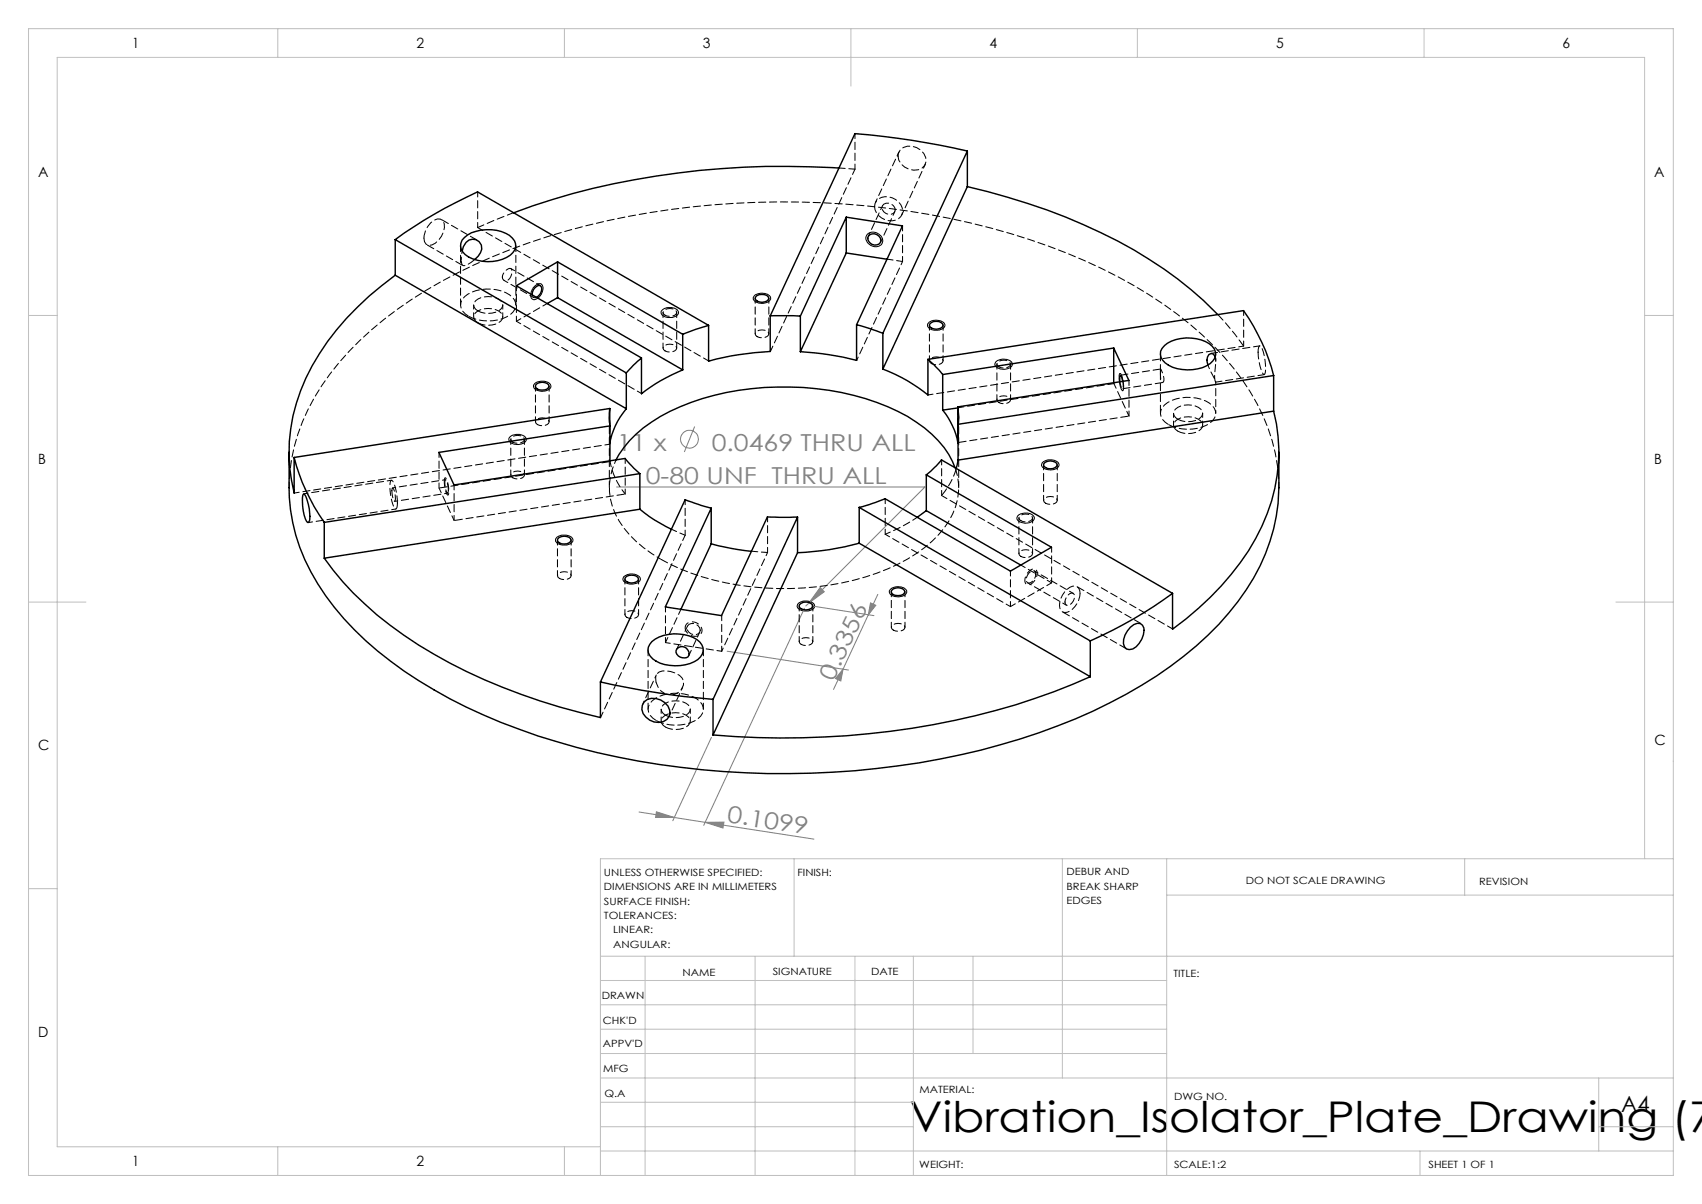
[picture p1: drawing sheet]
<svg xmlns="http://www.w3.org/2000/svg" width="297mm" height="210mm" viewBox="0 0 297 210" stroke-linecap="round" stroke-linejoin="round" font-family="sans-serif">
<g fill="none" stroke="#808080" stroke-width=".18">
<path d="M121.2 74.4l-1.8 4.4M107.6 84.9h53.8l-20.3 20.3M126.9 113.6l21.2 3.3M140.4 106.1l-17.6 37.9M141.1 105.2l-.5 .5M141.6 105.7l10.9 1.7M143.1 102.5l.7 .7-2.7 2zM147.1 116.7l-1.6 3.6M147.1 116.7l-.4 2.1-.9-.5zM151.5 107.2l-4.4 9.5M151.9 105.2l.9 .4-1.3 1.6zM153.2 103.7l-1.7 3.5"/>
<path d="M124.1 128.6l-6.7 14.5M111.5 141.6l6.2 1M114.5 141.6l3.2 1h-3.3zM117.7 142.6l5.3 .8M123 143.4h3.3l-.1 1zM123 143.4l19 3"/>
<circle cx="120.3" cy="76.6" r="1.55"/>
</g>
<g fill="none" stroke="#000" stroke-width=".18">
<path d="M93.4 49.8h.1a.73 .73 0 0 1 1-.3 .73 .73 0 0 1 .2 1 1.81 1.81 0 0 1-1.7 1.7 1.15 1.15 0 0 1-.1-1.7zM115.5 54.2a2.03 2.03 0 0 1 2.9 .1 .92 .92 0 0 1-1 1 1.59 1.59 0 0 1-2-.8zM131.7 51.5a2.05 2.05 0 0 1 2.7 .3l.1 .2a1.24 1.24 0 0 1-1.5 .9l-.8-.1a.72 .72 0 0 1-.6-1.2zM151.3 40.9a1.61 1.61 0 0 1 1.9-.2 1.61 1.61 0 0 1 .8 1.7 1.59 1.59 0 0 1-1.9 .5 1.59 1.59 0 0 1-1-1.6zM162.1 56.2a2.07 2.07 0 0 1 2.8 .3 .94 .94 0 0 1-1.1 1.1 1.47 1.47 0 0 1-1.9-.9zM89 76.2a2.09 2.09 0 0 1 2.8 .2 .84 .84 0 0 1-.9 1.1 1.7 1.7 0 0 1-2.1-.8zM93.3 66.9a2.09 2.09 0 0 1 2.8 .2 .84 .84 0 0 1-.9 1.1 1.7 1.7 0 0 1-2.1-.8zM173.8 63.1a2.05 2.05 0 0 1 2.8 .3v.1a1.11 1.11 0 0 1-1.2 .9l-1.2-.2a.7 .7 0 0 1-.4-1.1zM195.4 65.1a3.4 3.4 0 0 1 .7 2.2l-.2 .8a3.1 3.1 0 0 1-.6-2.5zM97.2 93.7a2.05 2.05 0 0 1 2.7 .3 .92 .92 0 0 1-.9 1 1.7 1.7 0 0 1-2.1-.7l.1-.3zM177.6 90a2.04 2.04 0 0 1 2.9 .2 1.05 1.05 0 0 1-1.3 1l-1-.1a.74 .74 0 0 1-.6-1.1zM181.9 80.7a2.04 2.04 0 0 1 2.9 .2 1.05 1.05 0 0 1-1.3 1l-1.1-.1a.7 .7 0 0 1-.5-1.1z"/>
<path d="M108.9 100.6a2.05 2.05 0 0 1 2.8 .2 1.1 1.1 0 0 1-1.2 1.1l-1.2-.2a.7 .7 0 0 1-.4-1.1zM139.2 105.4a2.08 2.08 0 0 1 2.9 .1 1.04 1.04 0 0 1-1.1 1.1 1.59 1.59 0 0 1-1.9-.9zM155.4 102.8a2.05 2.05 0 0 1 2.8 .2v.1a1.35 1.35 0 0 1-1.8 1 1.11 1.11 0 0 1-1.2-1z"/>
</g>
<path d="M77.5 84a3.7 3.7 0 0 0 .7 2.3 3.8 3.8 0 0 0-.5-3l-.2 .7" fill="none" stroke="#000" stroke-width=".18" stroke-dasharray="1.3 .6" stroke-dashoffset=".3" stroke-linecap="butt"/>
<path d="M119.6 109.5a1.61 1.61 0 0 0 1.1 1.4 1.61 1.61 0 0 0 1.7-.5 1.57 1.57 0 0 0-.9-1.8 1.57 1.57 0 0 0-1.8 .5l-.1 .4" fill="none" stroke="#000" stroke-width=".18" stroke-dasharray="1.3 .6" stroke-dashoffset=".2" stroke-linecap="butt"/>
<path d="M178.8 101.2a.73 .73 0 0 0 .6 .8 .73 .73 0 0 0 .8-.4 1.66 1.66 0 0 0 .5-2.3 1.78 1.78 0 0 0-1.9 1.8v.1" fill="none" stroke="#000" stroke-width=".18" stroke-dasharray="1.3 .6" stroke-dashoffset=".6" stroke-linecap="butt"/>
<g fill="none" stroke="#c0c0c0" stroke-width=".18">
<path d="M5 5h287v200h-287zM48.5 5v5M98.5 5v5M148.5 5v10M198.5 5v5M248.5 5v5M5 55h5M287 55h5M5 105h10M282 105h10M5 155h5M138.6 149.8v17"/>
<path d="M185.4 149.8v38.2M203.6 149.8v55.2M203.6 156.1h88.4M255.6 149.8v6.3M287 149.8v-139.8h-277v190h94.8M292 149.8h-187.2v55.2M104.8 166.8h187.2M104.8 179.5h98.8M104.8 175.3h98.8M104.8 171h98.8M112.6 166.8v38.2M131.8 166.8v38.2"/>
<path d="M149.2 166.8v38.2M159.4 166.8v38.2M169.8 166.8v17M104.8 183.8h98.8M104.8 196.5h54.6M104.8 192.3h54.6M104.8 188h187.2M279 196.5h13M279 188v12.8M48.5 200v5M98.5 200v5M104.8 200.8h187.2"/>
<path d="M247.8 200.8v4.2"/>
</g>
<g fill="#808080">
<path d="M143.1 102.5l.7 .7-2.7 2z"/>
<path d="M123 143.4h3.3l-.1 1zM114.5 141.6l3.2 1h-3.3z"/>
<path d="M151.9 105.2l.9 .4-1.3 1.6zM147.1 116.7l-.4 2.1-.9-.5z"/>
</g>
<g fill="none" stroke="#000" stroke-width=".25">
<path d="M146.4 29.3a141.1 141.1 0 0 0-53.4 6.6l-3.4 1.2M147.7 37.9l9.8 1.5-8 17.2M147.7 37.9l-8 17.2M147.7 37.9v6.2M168.8 32.6a101.9 101.9 0 0 1 31.8 12.7 61.9 61.9 0 0 1 11.9 9.5M168.8 26.3a133.2 133.2 0 0 0-19.6-3l-14.8 31.8M168.8 26.3v6.3M168.8 32.6l-14.7 31.8M168.8 26.3l-14.7 31.8M69 48a48 48 0 0 0-15.6 18 29.9 29.9 0 0 0-2.1 20v-6.2M69 41.8a82.7 82.7 0 0 1 14.3-8.3l40.3 23.3M69 41.8v6.2"/>
<path d="M69 48l40.3 23.3M69 41.8l40.3 23.2M80.7 43.7a1.99 1.99 0 0 1 2.3-1.9 1.66 1.66 0 0 1 .5 2.9l-.6 .6M81.1 41.4a6.9 6.9 0 0 1 7.2-.7 2.25 2.25 0 0 1 1.6 2.9 5.2 5.2 0 0 1-4.8 2 5.7 5.7 0 0 1-4.3-1.7 1.79 1.79 0 0 1 .3-2.5zM92.9 51.4a1.72 1.72 0 0 1 1.1-1.6h.3a1.44 1.44 0 0 1-.7 2.1M97.3 45.7l21.8 12.6M97.3 45.7l-7.2 4.1 21.8 12.6M97.3 51.9l-1.8 1M97.3 51.9l21.8 12.6M97.3 45.7v6.2M119.1 58.3v6.2M123.6 56.8l-4.5 1.5"/>
<path d="M132.1 51.5a1.44 1.44 0 0 1 2.1 .5 1.37 1.37 0 0 1-2.4 0zM134.4 55.1v6.2a49.9 49.9 0 0 0-10.8 1.7v-6.2M134.4 55.1h5.3M139.7 55.1v6.2M147.7 44.1l-8 17.2M147.7 44.1l7.1 1.1M149.5 56.6v6.3a50.8 50.8 0 0 0-9.8-1.6M149.5 56.6l4.6 1.5M151.8 40.9a1.25 1.25 0 0 1 1.3 .1 1.25 1.25 0 0 1 .5 1.3 1.21 1.21 0 0 1-1.5 .3 1.21 1.21 0 0 1-.6-1.4zM154.1 58.1v6.3M162.3 56.5a1.5 1.5 0 0 1 2.3 .2 1.37 1.37 0 0 1-2.4 0zM50.4 78.9a47.2 47.2 0 0 0 .7 12.2 37.6 37.6 0 0 0 10.7 18.7 77.5 77.5 0 0 0 28.8 17.4 137.6 137.6 0 0 0 54.8 7.5 128 128 0 0 0 45.3-10.7 71.7 71.7 0 0 0 22-15.1 37 37 0 0 0 10-18.8 61.9 61.9 0 0 0 .5-11.2"/>
<path d="M51.3 79.8a34.7 34.7 0 0 0 5.3 11.3M93.5 67.1a1.47 1.47 0 0 1 2.3 .3 1.41 1.41 0 0 1-2.4 0zM106.4 71.3l-.1 1.9 .1 1.1M106.4 71.3l-55.1 8.5M106.4 71.3v2.7M106.4 74.3l-29.8 4.6 2.6 5.7 29.9-4.6 1.5 1.7 1.1 .9M106.4 74.3v6.1M109.3 71.3a12.7 12.7 0 0 0-2.9 5.9M109.3 65v6.3M111.9 62.4l-2.6 2.6M111.9 62.4v6.3a29.5 29.5 0 0 1 7.2-4.2M161.9 62.7l55.1-8.5a34.7 34.7 0 0 1 5.2 11.3"/>
<path d="M161.9 62.7v6.2a28.1 28.1 0 0 0-7.8-4.5M161.9 62.7l1.1 .9 1.5 1.7M164.5 65.3v6.2M167.1 71v6.2a12.8 12.8 0 0 0-2.6-5.7M167.1 71l.2 1.5-.1 1.5M167.1 71.1l-2.6 .4M167.2 74v6.2M194.3 60.7l2.7 5.6-29.9 4.7M194.3 60.7l-29.8 4.6M194.3 60.7v6.1M195.9 66.5v-.1a.9 .9 0 0 0-.4-.9l-.1 1.1M203.2 60.3a6.9 6.9 0 0 1 8.3 .1 1.89 1.89 0 0 1-.3 3 7.2 7.2 0 0 1-7.9-.1 1.86 1.86 0 0 1-.1-3z"/>
<path d="M212 62.2l-.3-.4-.4-.1a1.35 1.35 0 0 0-.5 1.9M222.2 71.7a30.6 30.6 0 0 1-4.3 24.4 51.9 51.9 0 0 1-13.3 13.6v-6.2M222.2 65.5v6.2M222.2 71.7l-55 8.5M222.2 65.5l-55 8.5M53 86.1a6 6 0 0 1 1.1 4l-.1 .6-.3 .4a5.6 5.6 0 0 1-.9-3.7v-1zM56.6 97.4a58.7 58.7 0 0 0 19.1 16.7 104.3 104.3 0 0 0 29.1 11.1v-6.3M56.6 91.1v6.3M97.4 93.9a1.47 1.47 0 0 1 2.3 .3 1.41 1.41 0 0 1-2.4 0zM107.5 80.2a20.3 20.3 0 0 1 9.4-8.5 47.9 47.9 0 0 1 27.8-3.6 38.3 38.3 0 0 1 15.2 5.5 16.9 16.9 0 0 1 6.8 8M111.7 88.8l2.6 1.9 2.9 1.6M111.7 88.8l-55.1 8.6"/>
<path d="M111.7 82.6l-55.1 8.5M111.7 82.6v6.2M124.1 88.6l-8 17.3 9.8 1.5 8-17.2h5.3M124.1 88.6l-4.5-1.4-14.8 31.7M124.1 94.9l3.6 .8 3.4 .5M124.1 94.9l-5.3 11.4M124.1 88.6v6.3M139.2 96.4l-14.8 31.8M139.2 90.2l-14.8 31.8M139.2 90.2v6.2M149.9 94.7a47.2 47.2 0 0 1-10.7 1.7M149.9 94.7l40.4 23.3"/>
<path d="M149.9 88.5l40.4 23.3M149.9 88.5v6.2M161.6 82.8l1.8-1.6 .9-1 40.3 23.3M161.6 82.8l21.9 12.7-7.2 4.1-21.9-12.6-2.7 1-1.8 .5M161.6 89.1l-1.5 1.1M161.6 82.8v6.3M161.6 89.1l16.5 9.5M167.2 80.2l-.3 1.5M182.2 80.8a1.67 1.67 0 0 1 2.2 0l.1 .3a1.41 1.41 0 0 1-2.3 .2zM104.8 118.9a146.3 146.3 0 0 0 19.6 3.1M109.1 100.7a1.67 1.67 0 0 1 2.2 0l.1 .3a1.17 1.17 0 0 1-1.6 .6l-.7-.3zM113.8 111.9a6.9 6.9 0 0 1 8.3 .1 1.94 1.94 0 0 1-.3 3 7.3 7.3 0 0 1-7.9-.1 1.87 1.87 0 0 1-.1-3z"/>
<path d="M118.1 113.2a1.2 1.2 0 0 1 1.6-.2 1.2 1.2 0 0 1 .4 1.6 1.36 1.36 0 0 1-2.1-1.1zM139.5 105.4a1.67 1.67 0 0 1 2.2 0l.1 .3a1.17 1.17 0 0 1-1.6 .6l-.7-.3zM155.9 102.7a1.44 1.44 0 0 1 2 .5 1.41 1.41 0 0 1-2.4 0zM190.3 118a127.8 127.8 0 0 1-46.5 10.5 142.4 142.4 0 0 1-19.4-.3M190.3 111.8v6.2M197.3 109.4a1.4 1.4 0 0 1 2.1-.4 2.33 2.33 0 0 1-.2 2.5 2.75 2.75 0 0 1-2.1 1.8 1.26 1.26 0 0 1-1-1.8l.2-.7zM204.6 103.5a76.6 76.6 0 0 1-14.3 8.3M112.4 122.4a2.8 2.8 0 0 1 4.5 1.9 2.19 2.19 0 0 1-3.5 1.3 2.17 2.17 0 0 1-1-3.2zM124.4 122v6.2"/>
</g>
<path d="M134.4 61.3l14.8-31.8M195.9 66.5v1.3a1.11 1.11 0 0 1-.5-1.2M109.1 86.2a12.4 12.4 0 0 1-2.6-5.7M119.6 93.4l-2.4-1.1M160.1 90.2l-2.7 1.6-2.9 1.4M223.2 85.1a33.3 33.3 0 0 0-7.9-20.9 65.7 65.7 0 0 0-23.1-17.4 126.8 126.8 0 0 0-48.7-11.4 138.2 138.2 0 0 0-54.5 8.1 78.3 78.3 0 0 0-26.2 15.8 39.8 39.8 0 0 0-11.5 18.6 29.2 29.2 0 0 0-.8 7.2M114.5 119.1l.3 .8 .6 .7 .6 .4M118.8 106.3l-2.7 5.8M120 109.2l-1.9 4.1M120.2 114.3l1.9-4.1M176.3 105.8l7.2-4.1M104.8 125.1l14.8-31.7" fill="none" stroke="#000" stroke-width=".18" stroke-dasharray="1.3 .6" stroke-dashoffset=".3"/>
<g fill="none" stroke="#000" stroke-width=".18" stroke-dasharray="1.3 .6" stroke-dashoffset=".4">
<path d="M83.4 39.7v-6.2M149.2 29.5v-6.2M90.1 56l21.9 12.7M90.1 56v-6.2M95.5 52.9l-5.4 3.1M115.7 54.5v6.2M131.8 52v6.2M134.2 58.2v-6.2M157.5 45.6v-6.2M162.2 56.7v6.2M89.1 76.6v6.3M93.4 67.3v6.3"/>
<path d="M95.8 73.6v-6.3M118.1 60.7v-6.2M161.9 68.9l55.1-8.5M164.6 62.9v-6.2M174 63.5v6.2M176.3 69.7v-6.2M197 72.6l-2.6-5.7M197 72.6v-6.3M217 60.4v-6.3M51.3 86l55.1-8.5M76.6 85.1l2.6 5.7M76.6 85.1v-6.2"/>
<path d="M79.2 90.8v-6.2M91.5 82.9v-6.3M97.3 94.2v6.2M109.1 86.2v-6.3M119.6 93.4v-6.3M133.9 96.4v-6.3M154.5 87v6.2M154.5 93.2l21.8 12.6M164.3 86.4v-6.2M177.8 90.3v6.3M180.2 96.6v-6.3M182.1 81.1v6.2"/>
<path d="M184.5 87.3v-6.2M99.7 100.4v-6.2M109.1 101v6.2M111.4 107.2v-6.2M116.1 112.1l9.8 1.5M116.1 112.1v-6.2M125.9 113.6v-6.2M139.5 105.7v6.2M141.8 111.9v-6.2M155.5 103.2v6.2M157.9 109.4v-6.2M176.3 105.8v-6.2"/>
<path d="M183.5 101.7l-5.4-3.2M183.5 101.7v-6.3"/>
</g>
<path d="M74.5 42.7l6.3 3.6M81.8 55.2a7.4 7.4 0 0 0 7.3-.3 1.95 1.95 0 0 0-.2-3.5 7.2 7.2 0 0 0-7.8 .3 1.87 1.87 0 0 0 .1 3.1l.6 .4M83.3 41.9l-6.3-3.6M195.9 67.8l7-1.1M202.5 64.8v7.3M202.5 64.4l-7 1M203.9 74.1a7.4 7.4 0 0 0 7.3-.3 1.95 1.95 0 0 0-.2-3.5 7.2 7.2 0 0 0-7.8 .3 1.87 1.87 0 0 0 .1 3l.6 .5M217 60.4l-1.5-2.1-3-3.5M115.3 97.5a46.1 46.1 0 0 0 27.2 4.9 37.7 37.7 0 0 0 18.8-6.9 13.9 13.9 0 0 0 6-9.8 10.5 10.5 0 0 0-.6-4.1M185.4 106.7l11.2 6.5M199.1 108.8l-11.2-6.5M114.5 125.7a7.4 7.4 0 0 0 7.3-.3 1.95 1.95 0 0 0-.2-3.5 7.2 7.2 0 0 0-7.8 .3 1.87 1.87 0 0 0 .1 3.1l.6 .4" fill="none" stroke="#000" stroke-width=".18" stroke-dasharray="1.3 .6" stroke-dashoffset="-.1"/>
<g fill="none" stroke="#000" stroke-width=".18" stroke-dasharray="1.3 .6" stroke-dashoffset=".2">
<path d="M83.4 39.7l40.3 23.3M149.2 29.5l-2.8-.2M152.6 36a1.92 1.92 0 0 1 2.5-1.7 2.63 2.63 0 0 1 2.3 3 2.32 2.32 0 0 1-3.6 .7 2.47 2.47 0 0 1-1.2-2M156.2 36.6a1.27 1.27 0 0 0-.9-1.1 1.27 1.27 0 0 0-1.3 .4 1.22 1.22 0 0 0 .6 1.4 1.22 1.22 0 0 0 1.5-.4l.1-.3M156.7 27.2a2.85 2.85 0 0 0 4.2 2.1 1.89 1.89 0 0 0-.2-3.1 2.4 2.4 0 0 0-3.9 .6l-.1 .4M80.4 42.8v10.4M90 53.2v-10.4M157.5 45.6l-2.7-.4M194.4 66.9l-27.2 4.2M212.1 66.7l8.5-1.4M219.8 60.3l-8.4 1.3M133.9 96.4l-2.7-.3"/>
<path d="M164.3 86.4l40.3 23.3M113.1 113.3v10.4M122.2 109.9a1.27 1.27 0 0 0-.9-1.1 1.27 1.27 0 0 0-1.3 .4 1.22 1.22 0 0 0 .6 1.4 1.22 1.22 0 0 0 1.5-.3l.1-.4M117.4 121.2a2.05 2.05 0 0 0 1.6-2.9 3.9 3.9 0 0 0-4-1.1 1.54 1.54 0 0 0-.5 1.9M122.7 123.7v-10.4"/>
</g>
<path d="M89.6 37.1l-6.2 2.6M106.3 72.6v12.5M219.5 61.4l.2 1.6a4.8 4.8 0 0 0 .8 2.3h.2a7.7 7.7 0 0 0-.7-4.9l-.2-.1-.2 .2-.1 .9M69.4 87.7a6.8 6.8 0 0 0-1-3.9 .9 .9 0 0 0-.4 1.1 6.8 6.8 0 0 0 1 3.9 .9 .9 0 0 0 .4-1.1M167.3 85.1v-12.5" fill="none" stroke="#000" stroke-width=".18" stroke-dasharray="1.3 .6" stroke-dashoffset=".1"/>
<g fill="none" stroke="#000" stroke-width=".18" stroke-dasharray="1.3 .6">
<path d="M74 41.5l.1 .7 .3 .4a1.67 1.67 0 0 0 2.1-.7 3.6 3.6 0 0 0 1-2.9l-.2-.5a1.44 1.44 0 0 0-2.2 .4 4 4 0 0 0-1.1 2.6M83.4 54.2a3.4 3.4 0 0 0 4.2-.6 1.1 1.1 0 0 0-.6-1.4 3.4 3.4 0 0 0-4.3 .6 1.1 1.1 0 0 0 .7 1.4M83.4 56.3a3.4 3.4 0 0 0 4.2-.7 1.1 1.1 0 0 0-.6-1.4 3.4 3.4 0 0 0-4.3 .7 1.1 1.1 0 0 0 .7 1.4M106.4 77.5l.1-.3M194.4 66.9v-.1M202.5 61.7v3.1M202.5 64.9l.1 1.4 .1 .3 .2 .1a2.62 2.62 0 0 0-.4-2.3v.5M205.5 73.1a3.4 3.4 0 0 0 4.3-.6 1.1 1.1 0 0 0-.7-1.4 3.4 3.4 0 0 0-4.2 .6 1.1 1.1 0 0 0 .6 1.4M205.5 75.2a3.4 3.4 0 0 0 4.3-.7 1.1 1.1 0 0 0-.7-1.4 3.4 3.4 0 0 0-4.2 .7 1.1 1.1 0 0 0 .6 1.4M68.4 85.6l.1-.5a2.8 2.8 0 0 1 .4 2.3 2.25 2.25 0 0 1-.5-1.8M78.2 85.5l-.1-.9a.94 .94 0 0 0-.4-.9 2.8 2.8 0 0 0 .4 2.3l.1-.5M106.5 80.4v.1"/>
<path d="M188.5 103.5a1.09 1.09 0 0 0-.6-1.2 1.09 1.09 0 0 0-1.2 .1 3.4 3.4 0 0 0-1.6 4.1 1.1 1.1 0 0 0 1.6 .1 4 4 0 0 0 1.8-3.1M116.1 124.7a3.4 3.4 0 0 0 4.3-.6 1.1 1.1 0 0 0-.7-1.4 3.4 3.4 0 0 0-4.2 .6 1.1 1.1 0 0 0 .6 1.4M116.1 126.8a3.4 3.4 0 0 0 4.3-.6 1.1 1.1 0 0 0-.7-1.5 3.4 3.4 0 0 0-4.2 .7 1.1 1.1 0 0 0 .6 1.4"/>
</g>
<path d="M149.5 62.8l8-17.2M212.1 63v-1.3M68.9 87.4l9.2-1.4M77.7 83.7l-9.2 1.4M114.5 117.7l-2.3 5.1M125.9 113.6l8-17.2M116.8 124.9l2.3-5" fill="none" stroke="#000" stroke-width=".18" stroke-dasharray="1.3 .6" stroke-dashoffset=".7"/>
<g fill="none" stroke="#000" stroke-width=".18" stroke-dasharray="1.3 .6" stroke-dashoffset=".5">
<path d="M156.9 26.5l-4.1 8.8M157.4 37.5l4.1-8.8M87.7 48.3a.66 .66 0 0 0 .5 .7 .66 .66 0 0 0 .7-.4l.2-.4a1.29 1.29 0 0 0 0-1.4 1.63 1.63 0 0 0-1.4 1.5M88 48.9l5.1 3M94.3 49.8l-5.2-3M116 55a1.42 1.42 0 0 0 2.1-.5 1.38 1.38 0 0 0-2.4 0l.3 .5M132.1 58.7a1.42 1.42 0 0 0 2.1-.5 1.38 1.38 0 0 0-2.4 0l.3 .5M89.5 77.1a1.42 1.42 0 0 0 2-.5 1.38 1.38 0 0 0-2.4 0l.4 .5M93.8 74.1a1.42 1.42 0 0 0 2-.5 1.38 1.38 0 0 0-2.4 0l.4 .5M116 61.2a1.42 1.42 0 0 0 2.1-.5 1.38 1.38 0 0 0-2.4 0l.3 .5M162.5 63.4a1.42 1.42 0 0 0 2.1-.5 1.38 1.38 0 0 0-2.4 0l.3 .5M174.3 64a1.42 1.42 0 0 0 2-.5 1.38 1.38 0 0 0-2.3 0l.3 .5"/>
<path d="M174.3 70.2a1.42 1.42 0 0 0 2-.5 1.38 1.38 0 0 0-2.3 0l.3 .5M212 62.2a7.8 7.8 0 0 1 0 2.9 2.2 2.2 0 0 0 .1 1.5l-1.3-3M53.8 91.1l15.3-2.3M68.3 83.8l-15.3 2.3M89.5 83.3a1.42 1.42 0 0 0 2-.4 1.38 1.38 0 0 0-2.4 0l.4 .4M178.1 90.8a1.42 1.42 0 0 0 2.1-.5 1.38 1.38 0 0 0-2.4 0l.3 .5M178.1 97.1a1.42 1.42 0 0 0 2.1-.5 1.38 1.38 0 0 0-2.4 0l.3 .5M182.5 87.8a1.42 1.42 0 0 0 2-.5 1.38 1.38 0 0 0-2.4 0l.4 .5M97.6 100.9a1.42 1.42 0 0 0 2.1-.5 1.38 1.38 0 0 0-2.4 0l.3 .5M109.4 107.7a1.42 1.42 0 0 0 2-.5 1.38 1.38 0 0 0-2.3 0l.3 .5M139.8 112.4a1.42 1.42 0 0 0 2-.5 1.38 1.38 0 0 0-2.3 0l.3 .5M155.9 109.9a1.42 1.42 0 0 0 2-.5 1.38 1.38 0 0 0-2.4 0l.4 .5"/>
<path d="M179.3 101.7l6.8 3.9M180.8 100.1l-.3-.5a1.38 1.38 0 0 0-1.2 2.1 1.42 1.42 0 0 0 1.5-1.6M185.8 105a1.42 1.42 0 0 1 1.5-1.5 1.38 1.38 0 0 1-1.2 2.1l-.3-.6M187.3 103.5l-6.8-3.9"/>
</g>
<path d="M82.9 45.2v.1a3.1 3.1 0 0 1-2.1 1l-.2-.2-.1-.8M106.4 77.5v-3.5M167.2 77.2l29.8-4.6M79.2 90.8l29.9-4.6M106.5 80.5l-29.9 4.6M166.9 81.7l-1 2.5-1.6 2.2" fill="none" stroke="#000" stroke-width=".18" stroke-dasharray="1.3 .6" stroke-dashoffset="-.2"/>
<path d="M154 35.9l-2.5 5.3M82.7 53.2v2.1M87.7 55.3v-2.1M93.6 51.9a.5 .5 0 0 1-.5 0 .5 .5 0 0 1-.2-.5M153.7 42.2l2.4-5.3M204.8 72.1v2.1M209.9 74.2v-2.1M107.5 80.2a10.9 10.9 0 0 0 1.4 11.9 20.8 20.8 0 0 0 6.4 5.4M115.4 123.7v2.1M120.5 125.8v-2.1" fill="none" stroke="#000" stroke-width=".18" stroke-dasharray="1.3 .6" stroke-dashoffset=".6"/>
<path d="M80.5 45.3l.2-1.6M212.1 72.1v-5.5" fill="none" stroke="#000" stroke-width=".18" stroke-dasharray="1.3 .6" stroke-dashoffset=".8"/>
<text font-size="7.4" x="158.7" y="197.5">Vibration_Isolator_Plate_Drawing (7</text>
<g font-size="4.1" fill="#808080">
<text x="107.6" y="78.7">11 x</text>
<text x="124.2" y="78.7">0.0469 THRU ALL</text>
<text x="112.7" y="84.3">0-80 UNF THRU ALL</text>
<text x="145.5" y="118.9" transform="rotate(-65 145.5 118.9)">0.3356</text>
<text x="126.8" y="143.4" transform="rotate(9 126.8 143.4)">0.1099</text>
</g>
<text font-size="3.9" x="282.9" y="193.9">A4</text>
<g font-size="2.5">
<text x="23.1" y="8.4">1</text>
<text x="72.7" y="8.4">2</text>
<text x="122.7" y="8.4">3</text>
<text x="172.7" y="8.4">4</text>
<text x="222.7" y="8.4">5</text>
<text x="272.7" y="8.4">6</text>
<text x="6.7" y="30.9">A</text>
<text x="288.7" y="30.9">A</text>
<text x="6.7" y="80.9">B</text>
<text x="288.7" y="80.9">B</text>
<text x="6.7" y="130.9">C</text>
<text x="288.7" y="129.9">C</text>
<text x="6.7" y="180.9">D</text>
<text x="23.1" y="203.4">1</text>
<text x="72.7" y="203.4">2</text>
</g>
<g font-size="1.7">
<text x="105.4" y="152.8">UNLESS OTHERWISE SPECIFIED:</text>
<text x="105.4" y="155.3">DIMENSIONS ARE IN MILLIMETERS</text>
<text x="139.2" y="152.8">FINISH:</text>
<text x="186.1" y="152.7">DEBUR AND</text>
<text x="186.1" y="155.2">BREAK SHARP</text>
<text x="217.4" y="154.2">DO NOT SCALE DRAWING</text>
<text x="258.1" y="154.3">REVISION</text>
<text x="105.4" y="157.8">SURFACE FINISH:</text>
<text x="105.4" y="160.3">TOLERANCES:</text>
<text x="186.1" y="157.7">EDGES</text>
<text x="107" y="162.8">LINEAR:</text>
<text x="107" y="165.3">ANGULAR:</text>
<text x="119.1" y="170.2">NAME</text>
<text x="134.8" y="170.1">SIGNATURE</text>
<text x="152" y="170.1">DATE</text>
<text x="204.8" y="170.4">TITLE:</text>
<text x="105" y="174.3">DRAWN</text>
<text x="105.2" y="178.5">CHK'D</text>
<text x="105.2" y="182.6">APPV'D</text>
<text x="105.3" y="187">MFG</text>
<text x="105.5" y="191.3">Q.A</text>
<text x="160.4" y="190.7">MATERIAL:</text>
<text x="204.9" y="191.8">DWG NO.</text>
<text x="160.4" y="203.7">WEIGHT:</text>
<text x="204.9" y="203.8">SCALE:1:2</text>
<text x="249.3" y="203.8">SHEET 1 OF 1</text>
</g>
</svg>
